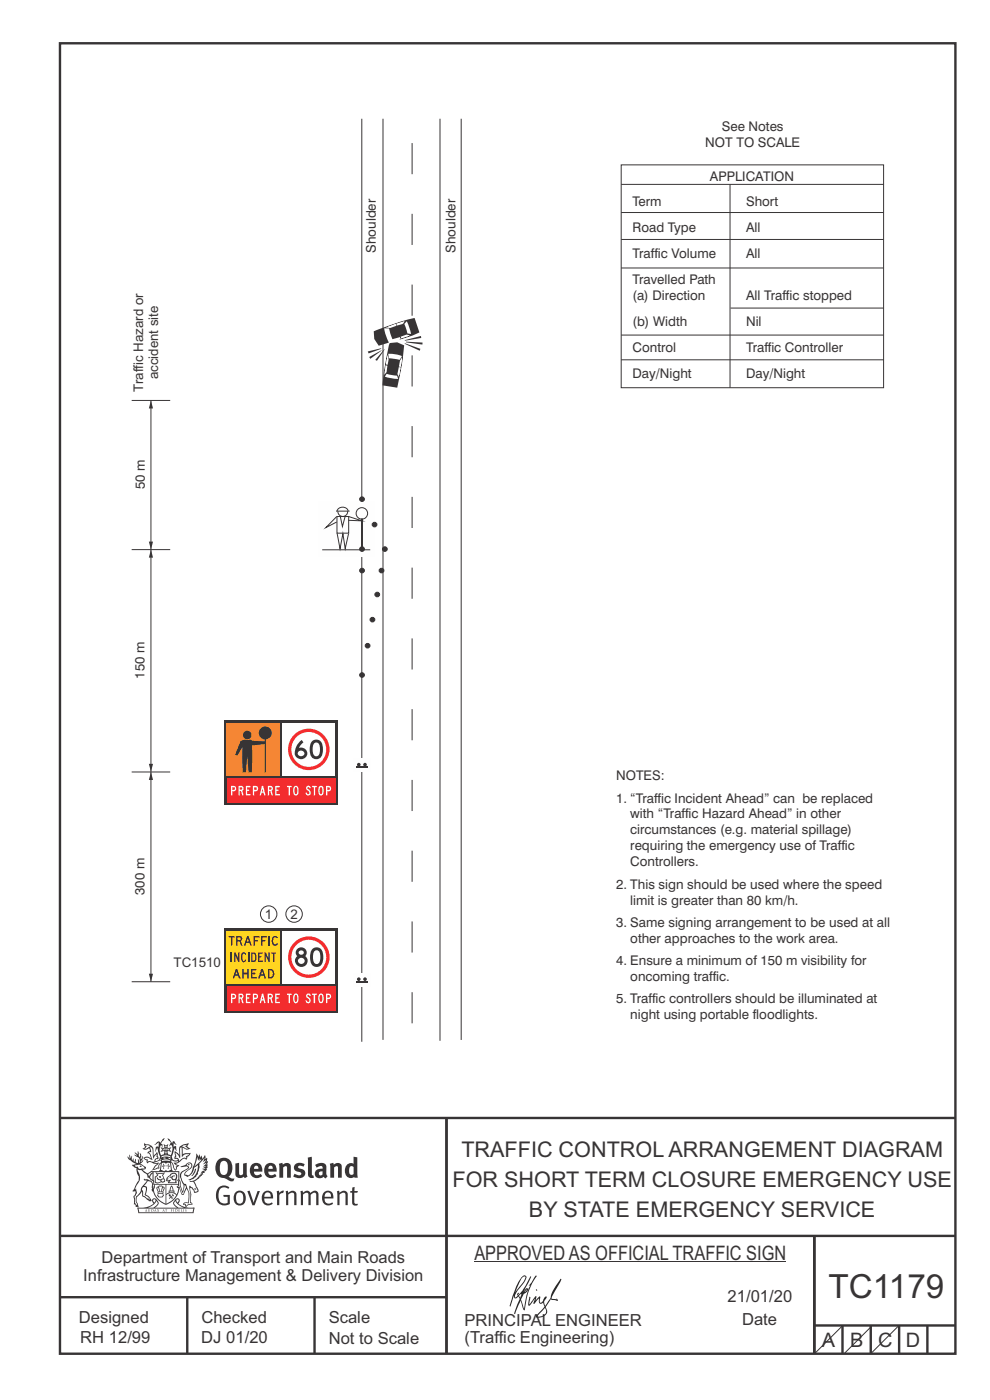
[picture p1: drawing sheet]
<svg xmlns="http://www.w3.org/2000/svg" width="210mm" height="297mm" viewBox="0 0 210 297" stroke-linecap="round" stroke-linejoin="round" font-family="sans-serif">
<g fill="none" stroke="#373435" stroke-width=".51">
<path d="M12.7 9.2h190v278h-190zM12.7 237.2h190M94.7 237.1v50.1M12.7 262.2h190.1M12.7 275.2h82M39.7 275.2v12M66.7 275.2v12M172.7 262.2v25M172.7 281.2h30M178.7 281.2v6M184.7 281.2v6M190.7 281.2v6"/>
<path d="M196.7 281.2v6"/>
</g>
<g fill="none" stroke="#373435" stroke-width=".21">
<path d="M76.7 25.2v195.8M81.2 25.2v195.4M87.4 30.4v6.6M93.3 25.2v195.6M97.8 25.2v195.4M87.4 45.4v6.6M87.4 60.4v6.6M87.4 75.4v6.6M87.4 90.4v6.6M87.4 105.4v6.6M87.4 120.4v6.6M87.4 135.4v6.6"/>
<path d="M87.4 150.4v6.6M87.4 165.5v6.6M87.4 180.5v6.6M87.4 195.5v6.6M87.4 210.5v6.6M178.6 281.3l-5.8 5.8"/>
</g>
<path d="M74.9 161h3.8v2.8h-3.8z" fill-rule="evenodd" fill="#fefefe"/>
<path d="M75.6 162.7h2.4" fill="none" stroke="#373435" stroke-width=".41"/>
<g fill="#373435">
<circle cx="76.1" cy="162.2" r=".39"/>
<circle cx="77.4" cy="162.2" r=".39"/>
</g>
<path d="M74.9 206.5h3.8v2.8h-3.8z" fill-rule="evenodd" fill="#fefefe"/>
<path d="M75.6 208.2h2.4" fill="none" stroke="#373435" stroke-width=".41"/>
<g fill="#373435">
<circle cx="76.1" cy="207.7" r=".39"/>
<circle cx="77.4" cy="207.7" r=".39"/>
</g>
<path d="M67.5 106.4h12.1v11.8h-12.1z" fill-rule="evenodd" fill="#fefefe"/>
<g fill="none" stroke="#373435" stroke-width=".21">
<path d="M68.3 116.6h10.2M71.3 108.4h2.9M71.4 109.6l-2.3 2.3 2.3-1.2M71.5 109.6h2.5v3.5h-2.5zM71.5 113.1l.6 3.3 .6-3.2 .5 3.2 .7-3.2M71.5 108.4a1.25 1.25 0 0 1 1.2-.8 1.25 1.25 0 0 1 1.1 .8M72.2 109.6l.4 2.1 .6-2.1M73.7 108.4a1.02 1.02 0 0 1-1 1.2 1.02 1.02 0 0 1-1-1.1M73.9 109.6l2.9 .9-2.9-.1M76.7 110.1h.2v6.5h-.2zM32 163.8v44.5M27.9 208.3h8.2"/>
<circle cx="76.8" cy="108.9" r="1.22"/>
</g>
<g fill="#373435" stroke="#373435" stroke-width=".21">
<circle cx="76.8" cy="143.2" r=".5"/>
<circle cx="78" cy="137" r=".5"/>
<circle cx="79" cy="131.5" r=".5"/>
<circle cx="80" cy="126.1" r=".5"/>
<circle cx="80.9" cy="121.1" r=".5"/>
<circle cx="81.6" cy="116.5" r=".5"/>
<circle cx="79.4" cy="111.3" r=".5"/>
<circle cx="76.8" cy="105.9" r=".5"/>
</g>
<g fill="#373435">
<path d="M31.6 206.6h.9l-.5 1.7z"/>
<path d="M32 163.8l.5 1.7h-.9z"/>
</g>
<path d="M32 116.6v47.1M27.9 163.8h8.2" fill="none" stroke="#373435" stroke-width=".21"/>
<g fill="#373435">
<path d="M31.6 162h.9l-.5 1.7z"/>
<path d="M32 116.6l.5 1.7h-.9z"/>
</g>
<path d="M32 85v31.6M27.9 116.6h8.2" fill="none" stroke="#373435" stroke-width=".21"/>
<g fill="#373435">
<path d="M31.6 114.9h.9l-.5 1.7z"/>
<path d="M32 85l.5 1.7h-.9z"/>
</g>
<path d="M131.8 35h55.6v47.3h-55.6zM131.8 39.1h55.6M154.9 39.1v43.2M131.8 45.1h55.6M131.8 50.8h55.6M131.8 56.9h55.6M131.8 76.3h55.7M131.8 71.1h55.7M155 65.4h32.4M27.9 85h8.2" fill="none" stroke="#373435" stroke-width=".21"/>
<g fill="#373435" stroke="#373435" stroke-width=".21">
<circle cx="76.8" cy="121.1" r=".5"/>
<circle cx="76.8" cy="116.5" r=".5"/>
</g>
<path d="M79.3 70.3l4.7-1.7 3.9-1.1 1.1 3-1.5 .7-2.7 .9 .2-.2-.2-.4-1.6 .5-.7-2.3-1-.1 .3 1.6 .7 1.5-2.2 .6-.9-1.4zM86.3 68.1l.9 2.7-.8-.1-.6-2zM85 71.4l1.2-.4 .6 .1 .1 .1-1.8 .6zM82.7 72.8a3.9 3.9 0 0 1 3 .5l-.5 4.1-.9 4.8-3.2-.5 .5-4zM84 68.7l1.8-.6-.5 .7-1.1 .3zM81.8 69.5l2.1-.8 .2 .4-1.3 .5zM82.3 75.1l1.6 .1 1.4 .3-.5 .8-2.3-.3zM82 79.3l2.2 .4 .3 .7-1.6-.2-1.3-.3zM85.9 72.8l3.3 1.2-.2 .4-3.2-1.5zM85.3 75.7l-.3 2.1h-.4l.2-1.3zM81.8 77.5l.4 .1-.2 1.3-.5 .6zM82.2 75.3l.2 1-.2 1.1-.4-.1zM84.6 77.9l.4 .1-.4 2-.3-.6zM78 74.6l2.8-.7 .1 .1-2.7 1zM81.5 74.1l-1.5 2.4-.4-.2zM78.3 75.7l2.7-1.3-2.5 1.7zM86.1 72.5l3.5 .2v.4l-3.5-.5zM85.9 72.2l3.4-.9 .1 .4-3.5 .6z" fill-rule="evenodd" fill="#373435"/>
<g fill="none" stroke="#373435" stroke-width=".21">
<path d="M184.9 281.3l-5.8 5.8"/>
<circle cx="57" cy="193.9" r="1.74"/>
<circle cx="62.4" cy="193.9" r="1.74"/>
</g>
<path d="M47.6 152.9h24v18h-24z" fill-rule="evenodd" fill="#373435"/>
<path d="M48.1 153.4h11.3v11.2h-11.3z" fill-rule="evenodd" fill="#f58634"/>
<path d="M59.4 152.9h.5v12h-.5z" fill-rule="evenodd" fill="#373435"/>
<path d="M59.9 153.4h11.2v11.2h-11.2z" fill-rule="evenodd" fill="#fefefe"/>
<path d="M48.1 165.1h23v5.3h-23z" fill-rule="evenodd" fill="#f32c2e"/>
<g fill="#fefefe">
<path d="M52.2 166.7h.9v.3h-.7v.5h.5v.3h-.5v.6h.8v.3h-1z"/>
<path d="M58.4 166.7h.9v.3h-.7v.5h.5v.3h-.5v.6h.8v.3h-1z"/>
<path d="M60.9 166.7h1v.3h-.4v1.7h-.3v-1.7h-.3z"/>
<path d="M65.1 166.8l.5-.1 .3 .5h-.3a.22 .22 0 0 0-.2-.2 .22 .22 0 0 0-.2 .2v.1a.74 .74 0 0 1 .7 .7 .74 .74 0 0 1-.5 .8l-.5-.3-.1-.4h.3a.3 .3 0 0 0 .5 .3 .3 .3 0 0 0-.1-.5 .71 .71 0 0 1-.4-1.1z"/>
<path d="M66.2 166.7h1v.3h-.3v1.7h-.3v-1.7h-.4z"/>
<path d="M49 166.7v2h.3v-.8a.6 .6 0 0 0 .8-.4 .6 .6 0 0 0-.5-.8zM49.3 167h.3a.3 .3 0 0 1 .2 .3 .3 .3 0 0 1-.2 .3h-.3z"/>
<path d="M50.6 166.7v2h.3v-.9h.2l.3 .9h.3l-.3-.9a.56 .56 0 0 0 .3-.6 .56 .56 0 0 0-.5-.5zM50.9 167l.4 .1v.4h-.4z"/>
<path d="M53.7 166.7v2h.2v-.8a.6 .6 0 0 0 .8-.4 .6 .6 0 0 0-.5-.8zM53.9 167h.4a.3 .3 0 0 1 .2 .3 .3 .3 0 0 1-.2 .3h-.4z"/>
<path d="M55.7 167.4l.1 .5h-.2zM55.6 166.7l-.5 2h.3l.1-.5h.4l.1 .5h.3l-.5-2z"/>
<path d="M56.8 166.7v2h.3v-.9h.2l.3 .9h.3l-.3-.9a.56 .56 0 0 0 .3-.6 .56 .56 0 0 0-.4-.5zM57.1 167l.5 .1-.1 .4h-.4z"/>
<path d="M62.5 166.8a1.61 1.61 0 0 0 0 1.9h.5a1.5 1.5 0 0 0 0-2zM62.6 167.1l.2-.1a1.11 1.11 0 0 1 0 1.5l-.3-.4z"/>
<path d="M67.8 166.8a1.61 1.61 0 0 0 0 1.9h.5a1.5 1.5 0 0 0 0-2zM67.9 167.1l.2-.1a1.11 1.11 0 0 1 0 1.5l-.3-.4z"/>
<path d="M69.1 166.7v2h.3v-.8a.6 .6 0 0 0 .8-.4 .6 .6 0 0 0-.5-.8zM69.4 167h.4a.3 .3 0 0 1 .2 .3 .3 .3 0 0 1-.2 .3h-.4z"/>
</g>
<circle cx="65.5" cy="159" r="4.4" fill="#f32c2e"/>
<circle cx="65.5" cy="159" r="3.7" fill="#fefefe"/>
<g fill="#373435">
<path d="M63.5 157.5a2.79 2.79 0 0 0-.7 3 1.28 1.28 0 0 0 2.1 .1 1.28 1.28 0 0 0-.8-2l-.7 .1 1-1.2-.4-.5zM63.3 159.4a.69 .69 0 0 1 1-.1 .69 .69 0 0 1 .1 1 .69 .69 0 0 1-1 0l-.3-.4z"/>
<path d="M66.2 157.2a3.1 3.1 0 0 0 .1 3.6 1.37 1.37 0 0 0 1.5 .1 1.37 1.37 0 0 0 .7-1.3 2.15 2.15 0 0 0-1.1-2.7 1.32 1.32 0 0 0-1.2 .3zM66.6 157.8a.74 .74 0 0 1 .9-.2 .74 .74 0 0 1 .3 .9l.1 .5a1.2 1.2 0 0 1-.8 1.4 .84 .84 0 0 1-.8-.9v-1z"/>
</g>
<path d="M51.5 155.9a.95 .95 0 0 0 1.9 0 .95 .95 0 0 0-1.9 0zM51 157.2l.9-.3h1.1l.7 .3 2.4 .1v-.4a1.38 1.38 0 0 1-1-2.1 1.38 1.38 0 0 1 2.3 0 1.38 1.38 0 0 1-1 2.1v6.9h-.3v-5.9l-2.6 .2-.1 5.7h-.7l-.3-3.4-.2 3.4h-.7l-.1-5.3-1 1.8-.5-.2z" fill-rule="evenodd" fill="#373435"/>
<path d="M100.6 267.7h66.2" fill="none" stroke="#373435" stroke-width=".21"/>
<g fill="#373435">
<path d="M47 246.4a2.55 2.55 0 0 0 0 2.7l.3 .1a.81 .81 0 0 0 1-.9v-.5a1.04 1.04 0 0 0-1.1-1.5zM46.3 246.1a1.82 1.82 0 0 1 2.1-.3 1.82 1.82 0 0 1 .9 1.9 2.29 2.29 0 0 1-.8 1.9l.7 .4h.5l-.2 .6a2.87 2.87 0 0 1-2-.7 2.12 2.12 0 0 1-1.7-3.1z" fill-rule="evenodd"/>
<path d="M49.9 246.8l.8-.1v2a.46 .46 0 0 0 .3 .6 .46 .46 0 0 0 .6-.3v-2.1l.7-.2v2.3l.2 .6-.5 .3-.3-.3a1.02 1.02 0 0 1-1.2 .3 1.02 1.02 0 0 1-.6-1.1z" fill-rule="evenodd"/>
<path d="M54 247.5l-.1 .5h.9a.49 .49 0 0 0-.2-.6 .49 .49 0 0 0-.6 .1zM53.4 247.1a1.34 1.34 0 0 1 1.6-.2 1.34 1.34 0 0 1 .6 1.5v.2h-1.7a.77 .77 0 0 0 .5 .7 .77 .77 0 0 0 .9-.3l.3 .5a1.59 1.59 0 0 1-2 .1 1.59 1.59 0 0 1-.5-2z" fill-rule="evenodd"/>
<path d="M57 247.5l-.1 .5h1a.49 .49 0 0 0-.2-.6 .49 .49 0 0 0-.7 .1zM56.4 247.1a1.34 1.34 0 0 1 1.6-.2 1.34 1.34 0 0 1 .7 1.5v.2h-1.8a.77 .77 0 0 0 .5 .7 .77 .77 0 0 0 .9-.3l.4 .5a1.59 1.59 0 0 1-2.1 .1 1.59 1.59 0 0 1-.5-2z" fill-rule="evenodd"/>
<path d="M59.2 246.9l.7-.2 .1 .4a.95 .95 0 0 1 1-.4 .95 .95 0 0 1 .7 .9v2.2h-.8v-2.2a.46 .46 0 0 0-.8 .1v2.1h-.8z" fill-rule="evenodd"/>
<path d="M62.6 247.1a1.75 1.75 0 0 1 2-.1l-.2 .5-.6-.2a.43 .43 0 0 0-.6 .3l.4 .3a1.04 1.04 0 0 1 1.2 1.1 1.04 1.04 0 0 1-1.4 .9l-1.2-.3 .3-.6 1 .3 .4-.3a.88 .88 0 0 0-1-.5l-.4-.3-.1-.3z" fill-rule="evenodd"/>
<path d="M65.3 245.6l.8-.2 .1 3.8 .3 .1 .1 .5a.88 .88 0 0 1-1-.1 .88 .88 0 0 1-.3-.9z" fill-rule="evenodd"/>
<path d="M67.8 248.6a.43 .43 0 0 0-.1 .7 .43 .43 0 0 0 .7-.1v-.7zM66.8 247.1a1.7 1.7 0 0 1 2.4 .1v1.9l.3 .4-.4 .5-.5-.4a1.03 1.03 0 0 1-1.7-.1 1.03 1.03 0 0 1 .8-1.5l.7-.1v-.4a.8 .8 0 0 0-1.2 .2z" fill-rule="evenodd"/>
<path d="M70 246.9l.7-.2 .1 .4a.95 .95 0 0 1 1-.4 .95 .95 0 0 1 .7 .9v2.2h-.8v-2.2a.46 .46 0 0 0-.8 .1v2.1h-.8z" fill-rule="evenodd"/>
<path d="M74.3 247.4a1.48 1.48 0 0 0 0 1.8h.5l.2-.2v-1.4l-.3-.2zM75 245.4l.8 .1 .1 4.3h-.7l-.1-.1a1.26 1.26 0 0 1-1.4 0 1.26 1.26 0 0 1-.5-1.3 1.29 1.29 0 0 1 .4-1.4 1.29 1.29 0 0 1 1.4-.1z" fill-rule="evenodd"/>
<path d="M46.4 251.9a1.72 1.72 0 0 1 2.3 0l-.3 .3a1.24 1.24 0 0 0-1.4-.2 1.24 1.24 0 0 0-.6 1.3 1.49 1.49 0 0 0 1.2 2l.7-.1v-1.3h-.8l-.1-.4h1.3v1.9a1.93 1.93 0 0 1-2.2 0 1.93 1.93 0 0 1-.7-2.2l.2-.8z" fill-rule="evenodd"/>
<path d="M50.4 253.1a1.65 1.65 0 0 0 .2 2.2 .99 .99 0 0 0 1-1.4 .78 .78 0 0 0-.4-.8 .78 .78 0 0 0-.8 0zM50 252.9a1.33 1.33 0 0 1 1.6-.1 1.33 1.33 0 0 1 .5 1.4 1.31 1.31 0 0 1-1.3 1.5 1.31 1.31 0 0 1-1.2-1.6v-.5z" fill-rule="evenodd"/>
<path d="M52.5 252.7l.4-.1 .9 2.6 .8-2.5h.5l-1.1 3h-.5z" fill-rule="evenodd"/>
<path d="M56.3 253.2l-.2 .7h1.3a.7 .7 0 0 0-.3-.8 .7 .7 0 0 0-.8 .1zM55.9 253a1.22 1.22 0 0 1 1.5-.2 1.22 1.22 0 0 1 .5 1.4h-1.8a.93 .93 0 0 0 .5 1.1 .93 .93 0 0 0 1.1-.2l.2 .3a1.43 1.43 0 0 1-1.8 .1 1.43 1.43 0 0 1-.6-1.7z" fill-rule="evenodd"/>
<path d="M58.7 252.7l.4-.1 .1 .5 .4-.4 .6-.1-.2 .5a.66 .66 0 0 0-.8 .7v1.9h-.4z" fill-rule="evenodd"/>
<path d="M60.6 252.7l.4-.1 .1 .5a.94 .94 0 0 1 1-.5 .94 .94 0 0 1 .8 .8v2.3h-.5l-.1-2.6a.81 .81 0 0 0-1.2 .3v2.3h-.4z" fill-rule="evenodd"/>
<path d="M63.7 252.7l.5-.1 .1 .4 .4-.3a.78 .78 0 0 1 1.1 .4 .9 .9 0 0 1 1-.5 .9 .9 0 0 1 .8 .8v2.3h-.5l-.1-2.5a.67 .67 0 0 0-1.1 .3v2.2h-.5v-2.4l-.4-.3-.7 .4v2.3h-.5z" fill-rule="evenodd"/>
<path d="M69 253.2l-.1 .7h1.3a.7 .7 0 0 0-.3-.8 .7 .7 0 0 0-.9 .1zM68.7 253a1.22 1.22 0 0 1 1.5-.2 1.22 1.22 0 0 1 .5 1.4h-1.8a.93 .93 0 0 0 .4 1.1 .93 .93 0 0 0 1.2-.2l.1 .3a1.44 1.44 0 0 1-1.7 .1 1.44 1.44 0 0 1-.6-1.7z" fill-rule="evenodd"/>
<path d="M71.4 252.7l.5-.1 .1 .5a.94 .94 0 0 1 1-.5 .94 .94 0 0 1 .8 .8v2.3h-.5l-.1-2.6a.81 .81 0 0 0-1.2 .3v2.3h-.4z" fill-rule="evenodd"/>
<path d="M74.7 251.9l.5-.1v.9h.7l-.1 .3h-.6v2.2l.1 .2 .5-.1 .1 .3a.75 .75 0 0 1-1.2-.5v-2.1h-.4v-.3h.4z" fill-rule="evenodd"/>
<path d="M30.8 242.9l1.1 .3-.9 .5h-.4l.6-.6zM31.8 243.4h.2a2.44 2.44 0 0 1 .4 1.9l.1 .5 .7-1-.1 .6 .3 .3a.57 .57 0 0 0-.6 .7l-1-.1-.5 .2 .2-.5-.8-.3 .7-.1 .9 .5 .1-.1-.6-1.3-.2-.2 .5-.1zM30.7 242.4l-.1 .5 .2 .3-.6 .5a1.04 1.04 0 0 0 1.4-.2l.2 .7-.3 .1-.2 .4a.94 .94 0 0 1 .8 1.1l-.2-.1a1.16 1.16 0 0 0-1.5-.1l.3 .4 .4 .1 .1 .6 .2 .1 .1-.2a.94 .94 0 0 1 1.1 .2h.8l-1.2 1.3a1.13 1.13 0 0 0 1.2-.2l.4-.1-.1-.4 .5-.8a.83 .83 0 0 0-.6 1.1l-.3-.1-.7 .4 1.1-1.4-.5 .1-.5-.1 1.3-.5-.1-.1-.9 .4v-.4l.2-.1 .3 .1 .1-.3-.2-.4v-.6l-.1-.4-.7 1v-.7a1.42 1.42 0 0 0-1.6-1.9z" fill-rule="evenodd"/>
<path d="M38.5 243.2l.5-.3 .7-.1-.6 .4 .8 .5h-.3zM38.3 243.5l.2-.1 .1 2a1.69 1.69 0 0 1 1.6-.6l-.8 .5 .1 .5a1.1 1.1 0 0 0-1.5 .5l-.1-.4-.2-.2-.5-.1 .3-.3-.3-.7a1.42 1.42 0 0 1 .8 1.1l.2-.2zM37.1 244.1l.1 1.1-.2 .3 .1 .4h.5l.1 .2a.96 .96 0 0 1-1.1-.1l-.1 .1a1.06 1.06 0 0 0 1.3 .2v.1a.72 .72 0 0 1-1 .2l.3 .4 .6 .3-.4 .1-.1 .7-.2-.3-.4-1.1-.4-.4 .4 .8a1.54 1.54 0 0 0 .7 1.2l.2-.2a.58 .58 0 0 1 .4-.8l.2-.2-.3 .1-.5-.3 .9-.5a.93 .93 0 0 1 1.2-.5v.1l.2-.1 .1-.5a.99 .99 0 0 0 .7-.8l-1.3 .1-.3 .2-.1-1.4 .9 .4 .9-.3-.4-.1-.5-.3 .4-.7-.6 .2a1.46 1.46 0 0 0-1.4 2.1v.3l-.2-.4z" fill-rule="evenodd"/>
<path d="M35.6 246.9l.2 .1-.1 .3 .4 .1h-.4v.5l-.1-.5-.3-.1h.3z" fill-rule="evenodd"/>
<path d="M34.6 246.9l.2 .1v.3h.3l-.3 .1-.1 .5v-.5h-.4l.4-.1z" fill-rule="evenodd"/>
<path d="M34.3 246.8a.57 .57 0 0 1 .9 .2 .57 .57 0 0 1 .9-.2l.2 1.4h-.2a.57 .57 0 0 1-.9 0 .69 .69 0 0 1-1.1 0zM34.2 246l-.3 2.2-.2 .3h3l-.2-.3-.3-2.2-.2 .1v.2l-.8-.1-.8 .1v-.2z" fill-rule="evenodd"/>
<path d="M34.2 250.4a.3 .3 0 0 0 .6 0 .3 .3 0 0 0-.6 0zM33.3 248.9l.3 .3-.3 .4a.79 .79 0 0 0 0 1.3l.8-.3-.1-.2a.55 .55 0 0 1-.7-.6l.1-.1 .2 .3 .3 .2 .8-.2-.4-.7 .4-.4-.7 .2zM33 248.7l1.1 .2 .9-.2-.4 .6 .4 1.2a.56 .56 0 0 1-.8 .3l-.2 .1a.73 .73 0 0 1-.9 .1 .73 .73 0 0 1-.3-1v-.4l.6-.4z" fill-rule="evenodd"/>
<path d="M35.6 249.8l.7-.4a.58 .58 0 0 1 1-.2 .58 .58 0 0 1-.4 1l-.3-.3a.43 .43 0 0 1 .6-.4v-.1a.57 .57 0 0 0-.8 .2h-.2l-.3 .1 .4 .2a.55 .55 0 0 0 .9 .4v.5h-1.3l.3-.4-.1-.2-.6 .2 .2-.3-.2-.1zM35.4 249.8l-.1 .2a.39 .39 0 0 0 .2 .6l.3-.1-.2 .5h1.9l-.1-.8a.86 .86 0 0 0-.1-1.3 .86 .86 0 0 0-1.3 .4z" fill-rule="evenodd"/>
<path d="M36 252.8h.8v.2h-.8zM36.4 251.7l.2 .9h-.4zM36.4 251.5l-.3 .5-.1 .6h-.2v.4l-.7 .4 .2 .1a1.48 1.48 0 0 1 2.1 .1l.2-.1-.6-.5v-.4h-.2l-.1-.6z" fill-rule="evenodd"/>
<path d="M35.8 253.4h.4l.1 .4 .3-.3-.2-.1a.38 .38 0 0 1 .5 .5l-.2-.2-.3 .2 .3 .2-.3 .3-.1-.4-.4 .3-.1-.1 .4-.3-.1-.2-.2 .1z" fill-rule="evenodd"/>
<path d="M34.5 252h.2v.2l-.2 .6h-.2zM33.6 253.2h.9v.2a.55 .55 0 0 1-.8 .4v-.1l-.2-.1zM33.4 252h.2l.2 .8h-.2zM33.6 253l.8-.1 .1 .2h-.8zM33.8 251.7h.5l-.2 1.1h-.1zM33.3 251.8l-.1 .3 .3 1.1a.48 .48 0 0 0-.1 .5 .48 .48 0 0 0 .5 .3h.5a.49 .49 0 0 0 .2-.8l.3-1.1-.1-.3a1.42 1.42 0 0 0-1.5 0z" fill-rule="evenodd"/>
<path d="M33.7 249.5h.4l.1 .3h-.3z" fill-rule="evenodd"/>
<path d="M41.3 248l.3-.1-.2 .8-.6 .8h-.2l.5-.7z" fill-rule="evenodd"/>
<path d="M39.7 247l.3-.2 .5 .2a.88 .88 0 0 1-.6 1.1 1.22 1.22 0 0 0-.8 1.3l.5 .2a.72 .72 0 0 0 .9-.4l.5-.8 .2-.7 .8-.5v.2a2.85 2.85 0 0 1-2 2.8l.1 .2a2.13 2.13 0 0 0 1.9-1.5v-.3a2.01 2.01 0 0 0 .3-1.7l1.1-1.3-.4 1 .7-.5-.7 .9 .8-.3-.8 .8 .7-.2-.9 .6 .8-.1-.8 .4h.7l-.8 .3 .3 .2h-.4l.2 .3h-.4l.2 .3h-.4l.1 .2h-.1a2.16 2.16 0 0 1-2 1.1l.1 .1h.4a.76 .76 0 0 1 .7 .8l.5 1.2-.6 .1a1.45 1.45 0 0 0-1.1-1.2l.2 1.7-.1 1.9 .4 .2a1.07 1.07 0 0 0-1.2 .5v-.3l-.5-.2a.87 .87 0 0 1 1.1-.1v-.8a4.4 4.4 0 0 0-.6-3l-.1-.3h-.2a2.16 2.16 0 0 1-.7-2.2l.3-.4 1.2-.7a.55 .55 0 0 0-.4-.8zM37.8 250.4a.76 .76 0 0 1 .3 1l.6 1.6 .4-1.6 .2 .1a.61 .61 0 0 1-.1 .9l-.3 .8-.2 .1-.7-1.6-.3 .1a1.18 1.18 0 0 0 .1-1.4zM41.8 245.5l.2 .7 .3-.5v.6l.4-.5a1.9 1.9 0 0 1-1.2 1.4l-.3 .3zM38.2 247.5l1.4-.1 .2 .1v.4l-.5 .2a1.26 1.26 0 0 0-.9 1.9l.2 .7a1.84 1.84 0 0 1 .1 2l-.4-1.3a.96 .96 0 0 0-.4-1.2l-.4 .2a.78 .78 0 0 1 0 1.3l.1 .3h.4l.4 1.1a.38 .38 0 0 0 .2 .3 .38 .38 0 0 0 .4 0l.6-1.2a2.94 2.94 0 0 1 .4 2.5l-.1 .4h-.8l-.3 .3v.2h.4l.1 .4 .2 .1a1.02 1.02 0 0 1 1.3-.5v-.4l-.3-.1 .1-1.8-.3-1.3h.1a1.14 1.14 0 0 1 .8 1 .63 .63 0 0 0 .8-.2 .63 .63 0 0 0-.2-.9l-.6-1.3 .9-.5 .2-.4h.3l-.1-.2 .4-.1-.1-.2h.3l-.1-.3 .5-.1-.2-.2 .6-.4v-.2h-.2l.4-.5h-.3l.3-.5-.4 .1 .4-.5v-.3l-.3 .1 .2-.6-.1-.2-.4 .3v-.9l-.6 .9-.2-.8-.2 .5-.3-.7-.1 .6-.5-.8-.1 1.4-.6 1.8a1.81 1.81 0 0 1-1 1.5l-.6-.2a1.75 1.75 0 0 1 1.1-1.3 .75 .75 0 0 0 .1-1.2 .75 .75 0 0 0-1.2 .4z" fill-rule="evenodd"/>
<path d="M41.2 252.1h.3l.2 .2-.4 .1z" fill-rule="evenodd"/>
<path d="M29.4 256.4h11.6l-.1 .8h-11.4zM31.3 256.2l.5-.2a2.48 2.48 0 0 0 1.4-1.2l.3 .5-.5 .6-.5 .3zM32.5 254.5l.3-.1 .2 .1-.3 .6zM37.2 254.8a2.65 2.65 0 0 0 1.8 1.4h-1.1l-.5-.3-.5-.6zM37.4 254.5l.2-.1 .3 .1-.3 .6zM29.2 256.2l.1 1.2h11.8l.2-1.1-.2-.1a4.1 4.1 0 0 1-3.3-.9l.3-.4-.1-.6a1.06 1.06 0 0 0-1.3 1l.2 .4 .6 .5h-4.7l.3-.2a.84 .84 0 0 0 .6-.7 .84 .84 0 0 0-.5-.8l-.3-.2h-.5l-.1 .6 .3 .4a4.2 4.2 0 0 1-3.4 .9z" fill-rule="evenodd"/>
<path d="M31 256.7l.1 .2h-.2zM31 256.5l-.3 .5 .4-.1 .2 .1z" fill-rule="evenodd"/>
<path d="M31.3 256.5h.3v.5a.25 .25 0 0 0 .2-.2 .25 .25 0 0 0-.1-.3l.1 .1a.29 .29 0 0 1 0 .4 .29 .29 0 0 1-.4 0 .29 .29 0 0 1 0-.4z" fill-rule="evenodd"/>
<path d="M32.2 256.6a.22 .22 0 0 1 .3 .2 .22 .22 0 0 1-.3 .2zM32 256.5l.1 .5a.33 .33 0 0 0 .4 0 .33 .33 0 0 0 0-.5 .33 .33 0 0 0-.5 0z" fill-rule="evenodd"/>
<path d="M32.9 256.7l.1 .2h-.2zM32.9 256.5l-.2 .5 .3-.1 .2 .1z" fill-rule="evenodd"/>
<path d="M33.3 256.5h.2l.1 .2 .2-.2-.2 .3 .2 .2-.3-.2-.1 .2h-.1l.2-.2z" fill-rule="evenodd"/>
<path d="M34.7 256.7l.1 .2h-.2zM34.7 256.5l-.3 .5 .4-.1 .2 .1z" fill-rule="evenodd"/>
<path d="M35 256.5h.5l-.2 .1v.4h-.2l.1-.4z" fill-rule="evenodd"/>
<path d="M36.2 256.5h.3l-.1 .1v.2l.1-.1-.1 .1v.2h-.2z" fill-rule="evenodd"/>
<path d="M36.7 256.5h.2v.5h-.2z" fill-rule="evenodd"/>
<path d="M37.3 256.6a.22 .22 0 0 1 .3 .2 .22 .22 0 0 1-.3 .2zM37.1 256.5v.5a.33 .33 0 0 0 .5 0 .33 .33 0 0 0 0-.5 .33 .33 0 0 0-.5 0z" fill-rule="evenodd"/>
<path d="M37.8 256.5h.4l-.2 .1v.2l.1-.1-.1 .1v.2h.2h-.4z" fill-rule="evenodd"/>
<path d="M38.4 256.5h.2l-.1 .4 .2 .1h-.3z" fill-rule="evenodd"/>
<path d="M38.9 256.5h.2v.5h-.2z" fill-rule="evenodd"/>
<path d="M39.3 256.6l.2-.1-.1 .1 .2 .3-.2 .1h-.1v-.1h.2z" fill-rule="evenodd"/>
<path d="M34.2 245.4a1.51 1.51 0 0 1 2 .2 2.67 2.67 0 0 0-2.1 0zM35.7 245.6l.4 .1 .1 .3-.4-.2zM34.6 245.6l.5-.1 .1 .3h-.4zM34 245.8l.3 .2h-.3zM34.9 244.9l.3-.2 .3 .2zM34.9 243.6h.2v.4h-.2zM35 243.1l.2 .1 .2-.1-.1 .3h-.2zM35.1 244.3h.2l.1 .4-.2-.2-.2 .2zM35.3 243.6h.2v.4h-.2zM34.4 243.6l.3 .1 .1 .3-.4 .1 .2-.2zM35.7 243.7l.3-.1-.2 .3 .2 .2-.4-.1zM32.7 242.9l1-.5-.1 1-.2-.2-.3 .2-.3 1 .5-.9 .3 .8a1.84 1.84 0 0 1 .2 1.8l.4 .1a2.48 2.48 0 0 1 2.2 0l.2-.2-.2-.7 .7-1.8 .4 .7-.2-1.1h-.2l-.2 .3v-.9l.6 .4-.6-.8-.3 .1-.1 .4-.5-.9-.5-.3 .2 .5 .6 .5-.5 .8 .4-.4a2.06 2.06 0 0 1 0 2.3l-.5-.2-.2-.6 .1-.1 .8 .2-.4-.5 .4-.5-.7 .2-.2-.2 .2-.7-.5 .3-.5-.3 .2 .7-.2 .2-.7-.2 .4 .5-.4 .5 .8-.2 .1 .1-.2 .6-.5 .2a2.02 2.02 0 0 1 0-2.2l.3 .5-.1-.7-.3-.1 .8-1.2-.4 .3-.5 .8-.2-.3a.8 .8 0 0 0-.8 .5z" fill-rule="evenodd"/>
<path d="M29.2 248l.3 .2a.61 .61 0 0 1 .8 .4l.3 .2a.8 .8 0 0 1 .6 1l.4 .1 .5 .5a1 1 0 0 1 .5 1.1l-.1 .6v-.4h-.1a.96 .96 0 0 0-.8-1.3l-.2-.2h-.7l-.1-.2-.1 .1 .1 .3h.6l-1.2 1.4-.2 .9-.4 .6a1.33 1.33 0 0 0-.5 1.9l.2 .5a1.26 1.26 0 0 1-.5-1.5l-.1-.3a1.56 1.56 0 0 0 .4-1.8l-.3 .3 .2-.6a3.2 3.2 0 0 0 .7-2.9zM30.4 251.8l.4 .1a2.06 2.06 0 0 1-.1 1.6l.7 .5 .4 .4-.6-.1-.8-.6-.1-.9a.51 .51 0 0 1 .1-1zM28.6 247.3a1.52 1.52 0 0 1 2.1 .5l-1.1 .2-.2-.1-.1-.5-.5 .1zM27.5 244.9v.9l-.3-.4h-.1a3.1 3.1 0 0 0 1.9 1.6l-1 .1 .5 .6 .5 .1 .1 1.1a1.84 1.84 0 0 1-.3 2.5l-.4 .9-.3 .4 .2 .1 .4-.2 .1 .5-.2 .5-.3 .2 .1 1.7 .2-.1 .3 .6h.1h.4l-.1-.5a1.3 1.3 0 0 1-.1-1.7l.9-1 .1 1 .6 .3 .5 .5 .1-.1 .2 .3h.5a1.85 1.85 0 0 0-1.2-1.4l.1-.3a1.39 1.39 0 0 0 0-1.4l-.5-.1 .5-.6a.66 .66 0 0 1 .9-.4 .66 .66 0 0 1 .3 1l-.1 .4 .2-.1v.1l-.1 .3 .2 .5 .1-.2a2.24 2.24 0 0 0 .1-2.2 .73 .73 0 0 1-.7-.7 .73 .73 0 0 1 .6-.8v-.2a.94 .94 0 0 0-.9 .9 .48 .48 0 0 1-.1-.6 .48 .48 0 0 1 .5-.3l.5-.2a.51 .51 0 0 0-.8 .2l-.5 .2-1-.8 .6-.1 .2-.4-1.2-.7 .5-.5v-.3l-.5 .4 .1-.2a.69 .69 0 0 0 .2-1.1v.5l-.2 .3v-1.1l-.3-.2 .1 .5-.1 .2-.4-1.2v.7l-.6-.4 .5 .7-.6-.2 .3 .2a1 1 0 0 1 .7 1.5l-.2-.8v.8l-.5-.2v-.7l-.2 .6-.2-.1-.1-.5-.2 .4-.2-.3 .1-.7-.2 .6z" fill-rule="evenodd"/>
<path d="M29.6 247.4l.2-.2 .3 .3z" fill-rule="evenodd"/>
<path d="M32.4 248.5h5.6v2l-.2-.1v-1.7h-5.2v2.5h5.2v-.8l.1 .2-.1 1.1v-.4h-2.5v4.1a4.1 4.1 0 0 0 2.6-3.6l.1-.1a4 4 0 0 1-2.8 3.9 4.2 4.2 0 0 1-2.8-4.7l.1 1.2 .1-.1a3.8 3.8 0 0 0 2.5 3.4v-4.1h-2.5l-.2-.8z" fill-rule="evenodd"/>
<circle cx="40" cy="247" r=".17"/>
</g>
<g fill="#252726">
<path d="M111.6 273.7l.2-.2-.5 .7zM110.4 274.5l.3 .1-.3 .7-.3-.4zM110.9 270.9l.5-.1a9.3 9.3 0 0 1-2 3.2l-.1 .2 1-2.5zM110.6 271a14.7 14.7 0 0 0-2.2 4.9l-.3 1.2 .1 .1 .8-2.4a.42 .42 0 0 0 .2 .7 .42 .42 0 0 0 .6-.3l.2-.2 .2 .6-1.1 3.1h.2l1.1-2.8 .6 1.9 .2 .2 .2-.5a13.5 13.5 0 0 1 2-6.2l.5-.5-.2-.2-1.6 2.1 .4-.1a14.9 14.9 0 0 0-1.3 5.1l-.4-1.2a1.39 1.39 0 0 1 .2-1.8l.1-.2a.92 .92 0 0 0 .8-1.2 .75 .75 0 0 0-.7 .7l-.2 .2 1.6-3.4h-.1l-.4 .7a10.5 10.5 0 0 1-2.2 3.2l.2-.4a.32 .32 0 0 0-.4 .2 .32 .32 0 0 0 .1 .4l-.5 .4a3.2 3.2 0 0 1 1.1-2.3l.5-.6a2.49 2.49 0 0 0 .7-1.6l-.3-.2z" fill-rule="evenodd"/>
<path d="M115.6 277.5a1.15 1.15 0 0 1 .1 1.3 1.15 1.15 0 0 1-1.2 .5h-.5zM112.3 275.1l-.3 1.7 .3 .2 1.2-1.5-.3 1.1 1.1-1.2a.94 .94 0 0 0 .4 1.2l.5-.3 .3 .9-1.2 1.3a.98 .98 0 0 0-.5 1 1.9 1.9 0 0 0 2.3-1.3l-.1-.3a1.02 1.02 0 0 1 .3-1.4l.5-.9 1.5 .3-.2-.5v.3l-1.1-.2v-.2l2-3.6 .1-.3-.1-.1-1.8 2.7a6.6 6.6 0 0 1-1.5 3l-.2-.2a1.01 1.01 0 0 1 .4-1.4l.1-.2-.3-.2-.3 .5-.2 .5-.5 .4-.2-.4 .1-.9-.2-.1-.8 .9 .2-.9h-.1l-1.4 1.7 .2-1.4v-.1z" fill-rule="evenodd"/>
<path d="M113.7 273.5l.3 .3h-.3z" fill-rule="evenodd"/>
</g>
<path d="M190.6 281.3l-5.7 5.7" fill="none" stroke="#373435" stroke-width=".21"/>
<path d="M47.6 196.9h24v18h-24z" fill-rule="evenodd" fill="#373435"/>
<path d="M48.1 197.4h11.3v11.3h-11.3z" fill-rule="evenodd" fill="#ffd520"/>
<path d="M59.4 196.9h.5v12h-.5z" fill-rule="evenodd" fill="#373435"/>
<path d="M59.9 197.4h11.2v11.3h-11.2z" fill-rule="evenodd" fill="#fefefe"/>
<circle cx="65.5" cy="203.1" r="4.4" fill="#f32c2e"/>
<circle cx="65.5" cy="203.1" r="3.7" fill="#fefefe"/>
<path d="M63.4 202a.51 .51 0 0 0 1 0 .51 .51 0 0 0-1 0zM63.3 203.8a.68 .68 0 0 0 1.3 0 .68 .68 0 0 0-1.3 0zM62.9 201.4a1.13 1.13 0 0 1 1.7-.2 1.13 1.13 0 0 1 .1 1.6 1.3 1.3 0 0 1 .2 1.9 1.3 1.3 0 0 1-1.9 0 1.3 1.3 0 0 1 .1-1.9 1 1 0 0 1-.2-1.4zM66.3 201.3a1.38 1.38 0 0 1 1.6-.2 1.38 1.38 0 0 1 .6 1.4l.1 .6a1.59 1.59 0 0 1-1.9 2 2.27 2.27 0 0 1-.9-2.6l.3-.9zM66.6 201.9l-.2 1.2a1.25 1.25 0 0 0 .8 1.4 1.47 1.47 0 0 0 .7-1.9 .76 .76 0 0 0-.3-.9 .76 .76 0 0 0-1 .2z" fill-rule="evenodd" fill="#373435"/>
<path d="M48.1 209.2h23v5.2h-23z" fill-rule="evenodd" fill="#f32c2e"/>
<path d="M49 210.8h.6a.6 .6 0 0 1 .5 .7 .6 .6 0 0 1-.8 .4v.9h-.3zM49.3 211.1v.5h.5v-.4zM50.6 210.8h.6a.56 .56 0 0 1 .5 .5 .56 .56 0 0 1-.3 .5l.3 1h-.3l-.3-.9h-.2v.9h-.3zM50.9 211.1v.5l.4-.1v-.3zM52.2 210.8h.9v.3h-.7v.5h.5v.3h-.5v.6h.8v.3h-1zM53.6 210.8h.6a.6 .6 0 0 1 .5 .7 .6 .6 0 0 1-.8 .4v.9h-.3zM53.9 211.1v.5h.5v-.4zM55.7 211.4l-.1 .6h.2zM55.6 210.8h.2l.5 2h-.3l-.1-.6h-.4l-.1 .6h-.3zM56.8 210.8h.7a.56 .56 0 0 1 .4 .5 .56 .56 0 0 1-.3 .5l.3 1h-.3l-.3-.9h-.2v.9h-.3zM57.1 211.1v.5l.5-.1v-.3zM58.4 210.8h.9v.3h-.7v.5h.5v.3h-.5v.6h.8v.3h-1zM60.9 210.8h1v.3h-.4v1.7h-.3v-1.7h-.3zM62.5 210.8h.3a1.27 1.27 0 0 1 .2 2h-.2a1.27 1.27 0 0 1-.3-2zM62.6 211.1l-.1 1 .3 .5a1.11 1.11 0 0 0 0-1.6zM65 211a.5 .5 0 0 1 .6-.2 .5 .5 0 0 1 .3 .5h-.3l-.2-.3-.2 .4a.76 .76 0 0 1 .7 .7 .76 .76 0 0 1-.5 .7 .55 .55 0 0 1-.6-.6h.3l.3 .4a.46 .46 0 0 0 .2-.6 .46 .46 0 0 0-.5-.3l-.1-.3zM66.2 210.8h1v.3h-.4v1.7h-.2v-1.7h-.4zM67.8 210.8h.3a1.27 1.27 0 0 1 .2 2h-.2a1.27 1.27 0 0 1-.3-2zM67.9 211.1l-.1 1 .3 .5a1.11 1.11 0 0 0 0-1.6zM69.1 210.8h.6a.6 .6 0 0 1 .5 .7 .6 .6 0 0 1-.8 .4v.9h-.3zM69.4 211.1v.5h.5v-.4z" fill-rule="evenodd" fill="#fefefe"/>
<g fill="#373435">
<path d="M51.4 205.5h.3v.8h.7v-.8h.4v2.1h-.4v-.9h-.7v.9h-.3z"/>
<path d="M53.2 205.5h1.2v.4h-.9v.5h.6v.3h-.6v.6h1v.3h-1.3z"/>
<path d="M50 205.5h.3l.7 2.1h-.3l-.2-.6h-.7l-.1 .6h-.4zM50.2 206.1l-.2 .6h.4z"/>
<path d="M55.4 205.5h.4l.7 2.1h-.4l-.2-.6h-.6l-.2 .6h-.4zM55.6 206.1l-.2 .6h.4z"/>
<path d="M56.8 205.5v2.1a1.02 1.02 0 0 0 1.3-.5 1.07 1.07 0 0 0-.1-1.2 1.07 1.07 0 0 0-1.2-.4zM57.1 205.8a.7 .7 0 0 1 .8 .7 .7 .7 0 0 1-.8 .7z"/>
</g>
<path d="M49.1 202v2.1" fill="none" stroke="#373435" stroke-width=".29"/>
<g fill="#373435">
<path d="M49.7 202h.3l.5 1.2v-1.2h.3v2.1h-.2l-.6-1.3v1.3h-.3z"/>
<path d="M51.4 202.1a.53 .53 0 0 1 .8 .4h-.2l-.1-.1a.43 .43 0 0 0-.5 .1 .43 .43 0 0 0 0 .5 .66 .66 0 0 0 .3 .9l.3-.3h.2a.58 .58 0 0 1-.7 .5 .58 .58 0 0 1-.4-.8 1.37 1.37 0 0 1 .3-1.2z"/>
</g>
<path d="M52.7 202v2.1" fill="none" stroke="#373435" stroke-width=".29"/>
<g fill="#373435">
<path d="M54.7 202h1v.3h-.7v.6h.4v.2h-.4v.7h.8v.3h-1.1z"/>
<path d="M56.1 202h.3l.5 1.2v-1.2h.3v2.1h-.2l-.6-1.3v1.3h-.3z"/>
<path d="M57.5 202h1v.3h-.3v1.8h-.3v-1.8h-.4z"/>
<path d="M48.5 198.6h1.2v.3h-.4v1.7h-.3v-1.7h-.5z"/>
<path d="M53.8 198.6h1.2v.3h-.9v.5h.6v.3h-.6v.9h-.3z"/>
<path d="M55.4 198.6h1.2v.3h-.9v.5h.6v.3h-.6v.9h-.3z"/>
<path d="M53.3 202v2.1a.84 .84 0 0 0 1-.3 1.41 1.41 0 0 0-.3-1.7zM53.6 202.3a.75 .75 0 0 1 .5 1.2 .38 .38 0 0 1-.5 .3z"/>
<path d="M50.4 198.9h.4a.25 .25 0 0 1 .3 .2 .25 .25 0 0 1-.3 .3h-.4zM50.1 198.6v2h.3v-.9h.4l.3 .9h.4l-.4-1a.57 .57 0 0 0 .3-.6 .57 .57 0 0 0-.6-.4z"/>
<path d="M52.4 198.6h.3l.7 2h-.3l-.2-.6h-.7l-.1 .6h-.4zM52.6 199.1l-.2 .6h.4z"/>
</g>
<path d="M57.1 198.6v2" fill="none" stroke="#373435" stroke-width=".32"/>
<path d="M57.9 198.7a.68 .68 0 0 1 1.1 .2l-.3 .2a.41 .41 0 0 0-.6-.2 .41 .41 0 0 0-.2 .5 .57 .57 0 0 0 .1 .6 .57 .57 0 0 0 .6 .3l.1-.2 .3 .1a.74 .74 0 0 1-1 .4 .74 .74 0 0 1-.4-1z" fill="#373435"/>
<text font-size="7.1" fill="#373435" x="175.7" y="275.3">TC1179</text>
<g font-size="4.6" fill="#373435">
<text x="97.9" y="245.5">TRAFFIC CONTROL ARRANGEMENT DIAGRAM</text>
<text x="96" y="251.8">FOR SHORT TERM CLOSURE EMERGENCY USE</text>
<text x="112.2" y="258.1">BY STATE EMERGENCY SERVICE</text>
</g>
<g font-size="4.2" fill="#373435">
<text x="100.6" y="267.2">APPROVED AS OFFICIAL TRAFFIC SIGN</text>
<text x="174.4" y="285.8">A</text>
<text x="180.3" y="285.8">B</text>
<text x="186.3" y="285.8">C</text>
<text x="192.1" y="285.8">D</text>
</g>
<g font-size="3.5" fill="#373435">
<text x="21.6" y="267.9">Department of Transport and Main Roads</text>
<text x="17.7" y="271.8">Infrastructure Management &amp; Delivery Division</text>
<text x="16.7" y="280.6">Designed</text>
<text x="42.7" y="280.6">Checked</text>
<text x="69.7" y="280.6">Scale</text>
<text x="98.5" y="281.3">PRINCIPAL ENGINEER</text>
<text x="154.3" y="276.2">21/01/20</text>
<text x="157.4" y="281.2">Date</text>
<text x="17" y="284.8">RH 12/99</text>
<text x="42.7" y="284.8">DJ 01/20</text>
<text x="69.7" y="285.2">Not to Scale</text>
<text x="98.5" y="284.8">(Traffic Engineering)</text>
</g>
<g font-size="2.8" fill="#373435">
<text x="153.1" y="27.8">See Notes</text>
<text x="149.6" y="31.1">NOT TO SCALE</text>
<text x="150.6" y="38.4">APPLICATION</text>
<text x="134.2" y="43.8">Term</text>
<text x="158.3" y="43.8">Short</text>
<text x="79.7" y="53.7" transform="rotate(-90 79.7 53.7)">Shoulder</text>
<text x="96.6" y="53.7" transform="rotate(-90 96.6 53.7)">Shoulder</text>
<text x="134.2" y="49.2">Road Type</text>
<text x="158.3" y="49.2">All</text>
<text x="134.2" y="54.8">Traffic Volume</text>
<text x="158.3" y="54.8">All</text>
<text x="134.2" y="63.6">(a) Direction</text>
<text x="134.2" y="60.2">Travelled Path</text>
<text x="158.3" y="63.6">All Traffic stopped</text>
<text x="134.2" y="69.1">(b) Width</text>
<text x="158.3" y="69.1">Nil</text>
<text x="134.2" y="74.7">Control</text>
<text x="158.3" y="74.7">Traffic Controller</text>
<text x="30.4" y="83.1" transform="rotate(-90 30.4 83.1)">Traffic Hazard or</text>
<text x="33.5" y="80.5" transform="rotate(-90 33.5 80.5)">accident site</text>
<text x="134.2" y="80.1">Day/Night</text>
<text x="158.3" y="80.1">Day/Night</text>
<text x="30.7" y="103.8" transform="rotate(-90 30.7 103.8)">50 m</text>
<text x="30.6" y="144" transform="rotate(-90 30.6 144)">150 m</text>
<text x="130.7" y="165.5">NOTES:</text>
<text x="130.7" y="170.2">1. “Traffic Incident Ahead” can be replaced</text>
<text x="133.7" y="173.6">with “Traffic Hazard Ahead” in other</text>
<text x="133.7" y="177">circumstances (e.g. material spillage)</text>
<text x="133.7" y="180.4">requiring the emergency use of Traffic</text>
<text x="133.7" y="183.8">Controllers.</text>
<text x="30.6" y="189.8" transform="rotate(-90 30.6 189.8)">300 m</text>
<text x="130.7" y="188.5">2. This sign should be used where the speed</text>
<text x="133.7" y="191.9">limit is greater than 80 km/h.</text>
<text x="56.2" y="194.9">1</text>
<text x="61.6" y="194.9">2</text>
<text x="130.7" y="196.6">3. Same signing arrangement to be used at all</text>
<text x="133.7" y="200">other approaches to the work area.</text>
<text x="36.8" y="205.1">TC1510</text>
<text x="130.7" y="204.8">4. Ensure a minimum of 150 m visibility for</text>
<text x="133.7" y="208.1">oncoming traffic.</text>
<text x="130.7" y="212.9">5. Traffic controllers should be illuminated at</text>
<text x="133.7" y="216.3">night using portable floodlights.</text>
</g>
</svg>
